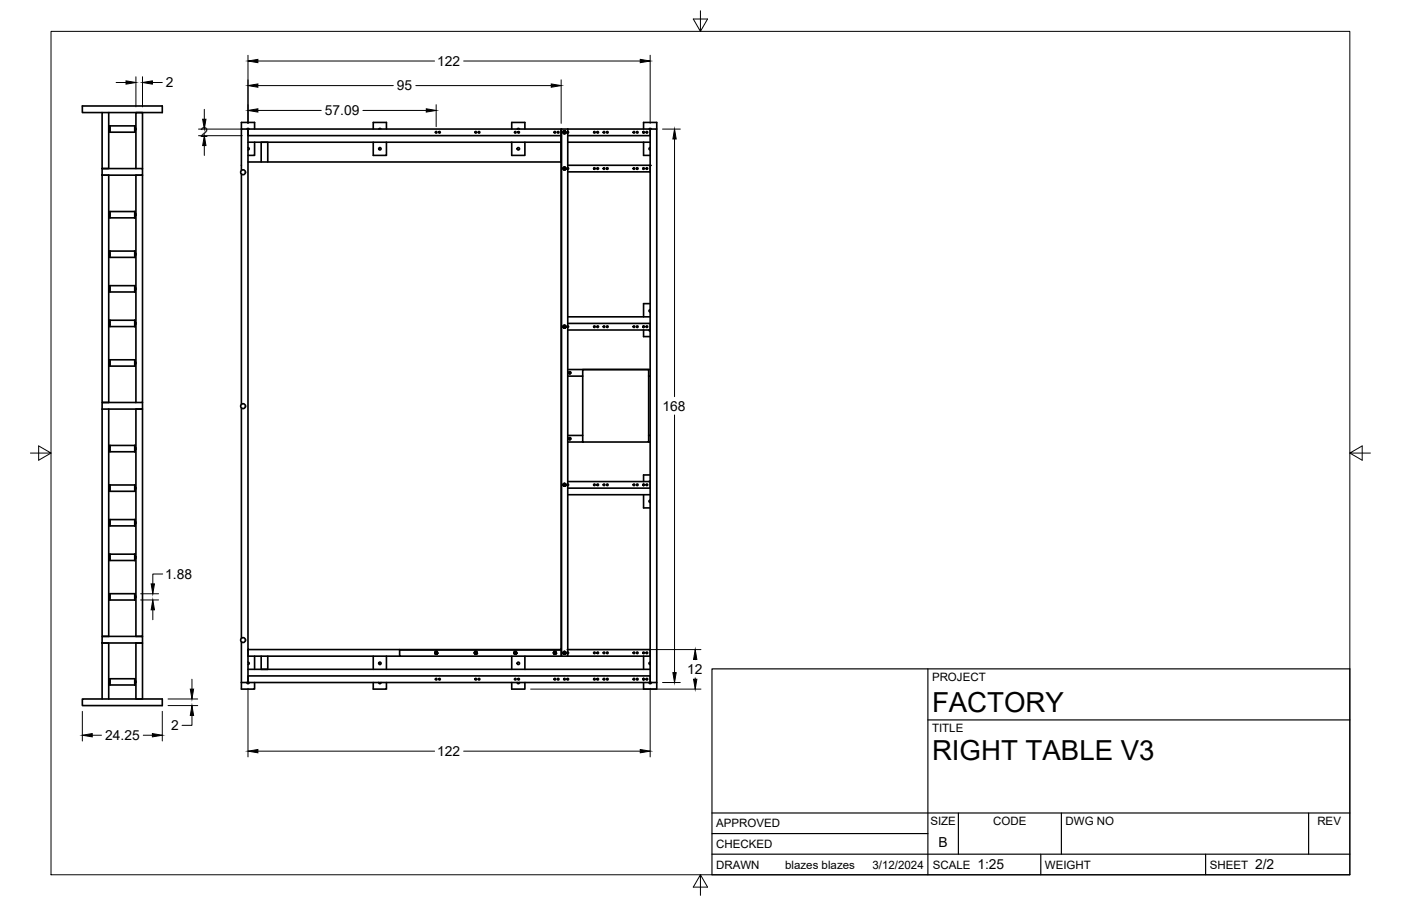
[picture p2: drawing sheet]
<svg xmlns="http://www.w3.org/2000/svg" width="432mm" height="279mm" viewBox="0 0 432 279" stroke-linecap="round" stroke-linejoin="round" font-family="sans-serif">
<!-- layer: Visible -->
<g fill="none" stroke="#000" stroke-width=".51">
<path d="M31.5 34.7h2v17.3h-2zM31.5 34.7h-6.1v-2h24.6v2h-16.5M33.5 39.9h.2M33.5 39.7h.2M33.5 39.5h.2M33.8 39.5v.6M33.9 38.8v2h7.6M33.9 38.8v2M33.9 38.8h7.6M41.5 38.8v2M41.5 38.8h.1M41.6 39.5v.6"/>
<path d="M41.7 39.9h.2M41.7 39.7h.2M41.7 39.5h.2M74.4 39.8h98.6M76.1 39.8l.3-.2 .4 .2M78.5 39.8v-2h-4.1v14.8M115 39.8v-2h4.1v2M116.8 39.8l.3-.2 .3 .2M157.7 39.8v-2h4.1v2M159.4 39.8l.4-.2 .3 .2M173.1 39.8h27.3M175 39.8v162.6h-1.9"/>
<path d="M198.4 39.8v-2h4v2M200.1 39.8l.3-.2 .3 .2M200.4 39.8v170.7M200.4 39.8h2v170.7h-2M200.4 39.8v2h-25.4M31.5 52h12.4v2h-12.4zM31.5 54h2v70.1h-2zM33.5 40h.2M41.6 40.7l-.1 .1M41.7 40h.2M41.9 54h2v70.1h-2zM41.9 52v-17.3h2v17.3"/>
<path d="M74.4 53.7v71M76.4 50h96.6v150.3h-96.6zM76.4 43.9h96.6M76.4 45.5l.4 .4-.4 .3M78.5 43.9v4h-2.1M80.5 50v-6.1h2v6.1M115 43.9v4h4.1v-4M157.7 43.9v4h4.1v-4M173 41.8h-96.6v-2v10.2M173 50l.1-10.2v162.6M173.7 52.1h.1M173.8 40.9h-.1"/>
<path d="M173.8 40.9l-.1 .1M173.9 40.5v.1M173.9 51.7v.1M174.1 52.1h.1M174.1 40.9l.1 .1M174.1 52l.1 .1M174.1 40.9h.1M175 51h25.4v2h-25.4M175 43.9h25.4M175 51.7l.2 .3-.2 .2M175 40.6l.2 .2-.2 .2M198.4 43.9v4h2"/>
<path d="M198.4 40.6v.5M200.4 45.5l-.4 .4 .4 .3M33.5 78.7h.2M33.5 78.5h.2M33.5 78.3h.2M33.5 78.1h.2M33.5 66.5h.2M33.5 66.3h.2M33.5 66.1h.2M33.5 66h.2M33.8 78.1v.6M33.8 65.9v.6"/>
<path d="M33.9 77.4v2h7.6M33.9 77.4v2M33.9 65.2v2h7.6M33.9 65.2v2M33.9 77.4h7.6M33.9 65.2h7.6M41.5 77.4v2M41.5 65.2v2M41.5 77.4h.1M41.5 65.2l.1 .1M41.6 78.1v.6M41.6 65.9v.6"/>
<path d="M41.6 79.4h-.1M41.6 67.2h-.1M41.7 78.7h.2M41.7 78.5h.2M41.7 78.3h.2M41.7 78.1h.2M41.7 66.5h.2M41.7 66.3h.2M41.7 66.1h.2M41.7 66h.2M33.5 100h.2M33.5 99.9h.2"/>
<path d="M33.5 99.6h.2M33.5 99.5h.2M33.5 89.3h.2M33.5 89.2h.2M33.5 88.9h.2M33.5 88.8h.2M33.8 99.4v.7M33.8 88.7v.7M33.9 98.8v1.9h7.6M33.9 98.8v1.9M33.9 88.1v1.9h7.6M33.9 88.1v1.9"/>
<path d="M33.9 98.8h7.6M33.9 88.1h7.6M41.5 98.8v1.9M41.5 88.1v1.9M41.5 98.8h.1M41.6 99.4v.7M41.6 88.7v.7M41.7 100h.2M41.7 99.9h.2M41.7 99.6h.2M41.7 99.5h.2M41.7 89.3h.2"/>
<path d="M41.7 89.2h.2M41.7 88.9h.2M41.7 88.8h.2M175 99.7h25.4v2.1h-25.4M175 97.7h25.4M200.4 93.6h-2v4.1M200.4 95.5l-.4 .4 .4 .3M33.5 112.2h.2M33.5 112.1h.2M33.5 111.8h.2M33.5 111.7h.2M33.8 111.6v.7"/>
<path d="M33.9 111v1.9h7.6M33.9 111v1.9M33.9 111h7.6M41.5 111v1.9M41.5 111h.1M41.6 111.6v.7M41.6 112.9h-.1M41.6 100.7h-.1M41.7 112.2h.2M41.7 112.1h.2M41.7 111.8h.2M41.7 111.7h.2"/>
<path d="M173.8 100.8l-.1 .1M173.9 100.5v.1M174.1 100.8l.1 .1M175 114h25.4M175 116h4.6M175 100.5l.2 .2-.2 .3M198.4 100.5v.5M198.4 101.8v2h2M199.9 116h.5M200 101.8l.4 .3M31.5 126.2v70.1h2v-70.1M33.5 138.6h.2"/>
<path d="M33.5 138.5h.2M33.5 138.2h.2M33.5 138.1h.2M33.8 138v.7M33.9 137.4v1.9h7.6M33.9 137.4v1.9M33.9 137.4h7.6M41.5 137.4v1.9M41.5 137.4h.1M41.6 138v.7M41.6 139.3h-.1M41.7 138.6h.2"/>
<path d="M41.7 138.5h.2M41.7 138.2h.2M41.7 138.1h.2M41.9 124.1h-10.4v2.1M41.9 126.2h2v70.1h-2zM43.9 124.1v2.1h-12.4M74.4 125.8v71M175 136.3h4.6v-22.3h20.3v22.3h-20.3M175 134.3h4.6M199.9 134.3h.5M199.9 136.3h.5M33.5 150.8h.2"/>
<path d="M33.5 150.7h.2M33.5 150.4h.2M33.5 150.3h.2M33.8 150.2v.7M33.9 149.6v1.9h7.6M33.9 149.6v1.9M33.9 149.6h7.6M41.5 149.6v1.9M41.5 149.6h.1M41.6 150.2v.7M41.6 151.5h-.1M41.7 150.8h.2"/>
<path d="M41.7 150.7h.2M41.7 150.4h.2M41.7 150.3h.2M173.8 149.6h.1M173.9 149.2v.2M174.1 149.6h.1M175 148.5h25.4v2h-25.4M175 152.6h25.4M175 149.3l.2 .2-.2 .3M198.4 149.3v.5M198.4 152.6v4h2M200.4 146.5h-2v2"/>
<path d="M200.4 154.2l-.4 .4 .4 .4M200.4 148.3l-.3 .2M33.5 172.1h.2M33.5 172h.2M33.5 171.7h.2M33.5 171.6h.2M33.5 161.5h.2M33.5 161.3h.2M33.5 161.1h.2M33.5 161h.2M33.8 171.5v.7M33.8 160.9v.6"/>
<path d="M33.9 170.9v1.9h7.6M33.9 170.9v1.9M33.9 160.2v2h7.6M33.9 160.2v2M33.9 170.9h7.6M33.9 160.2h7.6M41.5 170.9v1.9M41.5 160.2v2M41.5 170.9h.1M41.5 160.2l.1 .1M41.6 171.5v.7M41.6 160.9v.6"/>
<path d="M41.6 172.8h-.1M41.6 162.2h-.1M41.7 172.1h.2M41.7 172h.2M41.7 171.7h.2M41.7 171.6h.2M41.7 161.5h.2M41.7 161.3h.2M41.7 161.1h.2M41.7 161h.2M31.5 196.3h12.4v2h-12.4zM31.5 198.3h2v17.3"/>
<path d="M31.5 198.3v17.3M33.5 184.3h.2M33.5 184.2h.2M33.5 183.9h.2M33.5 183.8h.2M33.8 183.7v.7M33.9 183.1v1.9h7.6M33.9 183.1v1.9M33.9 183.1h7.6M41.5 183.1v1.9M41.5 183.1h.1M41.6 183.7v.7"/>
<path d="M41.6 185h-.1M41.7 184.3h.2M41.7 184.2h.2M41.7 183.9h.2M41.7 183.8h.2M41.9 198.3h2v17.3h-2zM74.4 198v14.5h4.1v-2M25.4 215.6h24.6v2h-24.6zM33.5 210.5h.2M33.5 210.4h.2M33.5 210.1h.2M33.5 210h.2"/>
<path d="M33.8 210v.6M33.9 209.3v1.9M41.5 209.3v1.9M41.6 210v.6M41.6 209.3h-7.8l.1 1.9h7.6M41.6 209.3l-.1 1.9M41.7 210.5h.2M41.7 210.4h.2M41.7 210.1h.2M41.7 210h.2M76.1 210.5l.3 .3 .4-.3M76.4 208.4h124v2.1h-124z"/>
<path d="M76.4 206.4h124M76.4 204.2l.4 .4-.4 .3M78.5 202.4v4M80.5 202.4v4h2v-4M115 210.5v2h4.1v-2M115 202.4v4M116.7 210.5l.4 .3 .4-.3M119.1 202.4v4M123.2 202.4h-46.8v-2.1v10.2h-2M123.2 200.3h49.8M123.2 200.4v2h49.8M134.3 201.4l-.1 .1"/>
<path d="M134.4 201.2h.1M134.6 201.4h.1M146.5 201.4l-.1 .1M146.6 201.2h.1M146.7 201.4l.2 .1M157.7 210.5v2h4.1v-2M157.7 202.4v4M158.7 201.4l-.1 .1M158.8 201.2h.1M158.9 201.4l.2 .1M159.4 210.5l.4 .3 .3-.3M161.8 202.4v4"/>
<path d="M170.9 201.4h.1M171 201v.2M171.1 201.4l.2 .1M173 200.3l.1 2.1M173.8 201.4l-.1 .1M173.9 201v.2M174.1 201.4h.1M175 200.3h25.4v2.1h-25.4M175 201.1l.2 .2-.2 .3M198.4 210.5v2h4v-2M198.4 202.4v4M198.4 209.2v.5"/>
<path d="M200 210.5l.4 .3 .4-.3M200.4 204.2l-.4 .4 .4 .3"/>
<circle cx="74.9" cy="53.1" r=".75"/>
<circle cx="117.1" cy="45.9" r=".37"/>
<circle cx="134.4" cy="40.8" r=".24"/>
<circle cx="135.5" cy="40.8" r=".24"/>
<circle cx="146.6" cy="40.8" r=".24"/>
<circle cx="147.6" cy="40.8" r=".24"/>
<circle cx="158.8" cy="40.8" r=".24"/>
<circle cx="159.8" cy="45.9" r=".37"/>
<circle cx="159.8" cy="40.8" r=".24"/>
<circle cx="171" cy="40.8" r=".24"/>
<circle cx="172" cy="40.8" r=".24"/>
<circle cx="174" cy="52" r=".43"/>
<circle cx="174" cy="40.8" r=".43"/>
<circle cx="174" cy="52" r=".37"/>
<circle cx="174" cy="40.8" r=".37"/>
<circle cx="183.2" cy="52" r=".24"/>
<circle cx="183.2" cy="40.8" r=".24"/>
<circle cx="184.2" cy="40.8" r=".24"/>
<circle cx="184.2" cy="52" r=".24"/>
<circle cx="186.2" cy="40.8" r=".24"/>
<circle cx="186.2" cy="52" r=".24"/>
<circle cx="187.2" cy="52" r=".24"/>
<circle cx="187.2" cy="40.8" r=".24"/>
<circle cx="195.4" cy="40.8" r=".24"/>
<circle cx="195.4" cy="52" r=".24"/>
<circle cx="196.4" cy="52" r=".24"/>
<circle cx="196.4" cy="40.8" r=".24"/>
<circle cx="198.4" cy="40.8" r=".24"/>
<circle cx="198.4" cy="52" r=".24"/>
<circle cx="199.4" cy="40.8" r=".24"/>
<circle cx="199.4" cy="52" r=".24"/>
<circle cx="174" cy="100.7" r=".44"/>
<circle cx="174" cy="100.7" r=".37"/>
<circle cx="174" cy="100.7" r=".43"/>
<circle cx="175.6" cy="115" r=".29"/>
<circle cx="175.6" cy="115" r=".37"/>
<circle cx="183.2" cy="100.7" r=".24"/>
<circle cx="184.2" cy="100.7" r=".24"/>
<circle cx="186.2" cy="100.7" r=".24"/>
<circle cx="187.2" cy="100.7" r=".24"/>
<circle cx="195.4" cy="100.7" r=".24"/>
<circle cx="196.4" cy="100.7" r=".24"/>
<circle cx="198.4" cy="100.7" r=".24"/>
<circle cx="199.4" cy="100.7" r=".24"/>
<circle cx="74.9" cy="125.3" r=".75"/>
<circle cx="175.6" cy="135.3" r=".29"/>
<circle cx="175.6" cy="135.3" r=".37"/>
<circle cx="174" cy="149.5" r=".37"/>
<circle cx="174" cy="149.5" r=".43"/>
<circle cx="174" cy="149.5" r=".42"/>
<circle cx="183.2" cy="149.5" r=".24"/>
<circle cx="184.2" cy="149.5" r=".24"/>
<circle cx="186.2" cy="149.5" r=".24"/>
<circle cx="187.2" cy="149.5" r=".24"/>
<circle cx="195.4" cy="149.5" r=".24"/>
<circle cx="196.4" cy="149.5" r=".24"/>
<circle cx="198.4" cy="149.5" r=".24"/>
<circle cx="199.4" cy="149.5" r=".24"/>
<circle cx="74.9" cy="197.4" r=".75"/>
<circle cx="117.1" cy="204.6" r=".37"/>
<circle cx="134.4" cy="201.3" r=".43"/>
<circle cx="134.4" cy="209.5" r=".24"/>
<circle cx="134.4" cy="201.3" r=".37"/>
<circle cx="135.5" cy="209.5" r=".24"/>
<circle cx="146.6" cy="201.3" r=".43"/>
<circle cx="146.6" cy="209.5" r=".24"/>
<circle cx="146.6" cy="201.3" r=".37"/>
<circle cx="147.6" cy="209.5" r=".24"/>
<circle cx="158.8" cy="201.3" r=".43"/>
<circle cx="158.8" cy="209.5" r=".24"/>
<circle cx="158.8" cy="201.3" r=".37"/>
<circle cx="159.8" cy="204.6" r=".37"/>
<circle cx="159.8" cy="209.5" r=".24"/>
<circle cx="171" cy="201.3" r=".43"/>
<circle cx="171" cy="209.5" r=".24"/>
<circle cx="171" cy="201.3" r=".37"/>
<circle cx="172" cy="209.5" r=".24"/>
<circle cx="174" cy="209.5" r=".24"/>
<circle cx="174" cy="201.3" r=".37"/>
<circle cx="174" cy="201.3" r=".43"/>
<circle cx="174" cy="201.3" r=".42"/>
<circle cx="175" cy="209.5" r=".24"/>
<circle cx="183.2" cy="201.3" r=".24"/>
<circle cx="183.2" cy="209.5" r=".24"/>
<circle cx="184.2" cy="209.5" r=".24"/>
<circle cx="184.2" cy="201.3" r=".24"/>
<circle cx="186.2" cy="209.5" r=".24"/>
<circle cx="186.2" cy="201.3" r=".24"/>
<circle cx="187.2" cy="201.3" r=".24"/>
<circle cx="187.2" cy="209.5" r=".24"/>
<circle cx="195.4" cy="201.3" r=".24"/>
<circle cx="195.4" cy="209.5" r=".24"/>
<circle cx="196.4" cy="201.3" r=".24"/>
<circle cx="196.4" cy="209.5" r=".24"/>
<circle cx="198.4" cy="209.5" r=".24"/>
<circle cx="198.4" cy="201.3" r=".24"/>
<circle cx="199.4" cy="201.3" r=".24"/>
<circle cx="199.4" cy="209.5" r=".24"/>
</g>
<g fill="#000">
<circle cx="173.7" cy="52.1" r=".25"/>
<circle cx="173.7" cy="41" r=".25"/>
<circle cx="173.8" cy="52.1" r=".25"/>
<circle cx="173.8" cy="40.9" r=".25"/>
<circle cx="174" cy="51.7" r=".25"/>
<circle cx="174" cy="51.8" r=".25"/>
<circle cx="174" cy="40.5" r=".25"/>
<circle cx="174" cy="40.6" r=".25"/>
<circle cx="174.1" cy="40.9" r=".25"/>
<circle cx="174.1" cy="52.1" r=".25"/>
<circle cx="174.2" cy="41" r=".25"/>
<circle cx="174.2" cy="52.1" r=".25"/>
<circle cx="200.4" cy="51" r=".25"/>
<circle cx="173.7" cy="100.9" r=".25"/>
<circle cx="173.8" cy="100.8" r=".25"/>
<circle cx="174" cy="100.5" r=".25"/>
<circle cx="174" cy="100.6" r=".25"/>
<circle cx="174.1" cy="100.8" r=".25"/>
<circle cx="174.2" cy="100.9" r=".25"/>
<circle cx="173.7" cy="149.7" r=".25"/>
<circle cx="173.8" cy="149.6" r=".25"/>
<circle cx="174" cy="149.2" r=".25"/>
<circle cx="174" cy="149.4" r=".25"/>
<circle cx="174.1" cy="149.6" r=".25"/>
<circle cx="174.2" cy="149.7" r=".25"/>
<circle cx="134.2" cy="201.5" r=".25"/>
<circle cx="134.3" cy="201.4" r=".25"/>
<circle cx="134.4" cy="201" r=".25"/>
<circle cx="134.7" cy="201.5" r=".25"/>
<circle cx="146.4" cy="201.5" r=".25"/>
<circle cx="146.5" cy="201.4" r=".25"/>
<circle cx="146.6" cy="201" r=".25"/>
<circle cx="146.8" cy="201.4" r=".25"/>
<circle cx="146.9" cy="201.5" r=".25"/>
<circle cx="158.6" cy="201.5" r=".25"/>
<circle cx="158.7" cy="201.4" r=".25"/>
<circle cx="158.8" cy="201" r=".25"/>
<circle cx="159" cy="201.4" r=".25"/>
<circle cx="159.1" cy="201.5" r=".25"/>
<circle cx="170.8" cy="201.5" r=".25"/>
<circle cx="170.9" cy="201.4" r=".25"/>
<circle cx="171" cy="201" r=".25"/>
<circle cx="171.2" cy="201.4" r=".25"/>
<circle cx="171.3" cy="201.5" r=".25"/>
<circle cx="173.7" cy="201.5" r=".25"/>
<circle cx="173.8" cy="201.4" r=".25"/>
<circle cx="174" cy="201.2" r=".25"/>
<circle cx="174" cy="201" r=".25"/>
<circle cx="174.1" cy="201.4" r=".25"/>
<circle cx="174.2" cy="201.5" r=".25"/>
</g>
<!-- layer: Border -->
<path d="M15.7 9.7h400.3v260.1h-400.3zM215.9 3.3v6.4l-2.2-3.8h4.4l-2.2 3.8M9.4 139.7h6.3l-3.8-2.2v4.4l3.8-2.2M416 139.7l3.8 2.2v-4.4l-3.8 2.2h6.4M215.9 269.8l2.2 3.8h-4.4l2.2-3.8v6.3" fill="none" stroke="#000" stroke-width=".31"/>
<!-- layer: Titleblock -->
<path d="M219.4 206.3h196.6v63.5h-196.6zM286 206.3v63.5M286 222h130M219.4 257.1h66.6M219.4 250.7h196.6M295.4 250.7v12.7M327.1 250.7v12.7M403.3 250.7v12.7M219.4 263.4h196.6M320.8 263.4v6.4M371.6 263.4v6.4" fill="none" stroke="#000" stroke-width=".36"/>
<!-- layer: FD_Dimensions -->
<g fill="none" stroke="#000" stroke-width=".31">
<path d="M76.4 17v21M79.5 18.8h54.4M142.9 18.8h54.4M200.4 17v21M35.8 25.4h3M41.9 23.7v9.3M43.9 23.7v9.3M47 25.4h3M61.2 39.8h13.5M63 33.7v3.1M79.5 34.1h19.5M79.5 26.4h41.7"/>
<path d="M111.8 34.1h19.6M128.2 26.4h41.7M134.4 32.3v6.8M173 24.6v13.4M204.2 39.8h5.5M61.2 41.8h13.5M63 44.9v3M207.9 42.9v79.4M207.9 128v79.4M50.1 177h-3v3.1M43.3 183.1h5.6M43.3 185h5.6"/>
<path d="M47.1 188.1v3M25.4 219.4v9.1M50 219.4v9.1M51.8 215.6h9.1M51.8 217.6h9.1M59.2 209.5v3M76.4 212.3v21.1M163.6 212.5h52.4M174.7 200.3h41.3M200.4 212.3v21.1M204.2 210.5h5.5M214.3 203.4v.1"/>
<path d="M214.3 209.1v.4M28.4 226.7h2.9M44.2 226.7h2.8M59.2 220.6v3.1h-3.1M79.5 231.6h54.4M142.9 231.6h54.4"/>
</g>
<g fill="#000" stroke="#000" stroke-width=".31">
<path d="M76.4 18.8l3.1-.5v1zM197.3 18.3l3.1 .5-3.1 .5zM38.8 24.9l3.1 .5-3.1 .6zM43.9 25.4l3.1-.5v1.1zM62.5 36.8h1l-.5 3zM76.4 34.1l3.1-.6v1.1zM76.4 26.4l3.1-.5v1zM131.4 33.5l3 .6-3 .5zM169.9 25.9l3.1 .5-3.1 .5zM63 41.8l.5 3.1h-1zM207.9 39.8l.5 3.1h-1zM47.1 185l.5 3.1h-1z"/>
<path d="M46.6 180.1h1l-.5 3zM58.7 212.5h1l-.5 3.1zM207.4 207.4h1l-.5 3.1zM213.8 209.5h1l-.5 3zM214.3 200.3l.5 3.1h-1zM25.4 226.7l3-.5v1zM47 226.2l3 .5-3 .5zM59.2 217.6l.5 3h-1zM76.4 231.6l3.1-.5v1.1zM197.3 231.1l3.1 .5-3.1 .6z"/>
</g>
<g font-size="8.5">
<text x="287.3" y="219.5">FACTORY</text>
<text x="287.3" y="234.5">RIGHT TABLE V3</text>
</g>
<g font-size="4.3">
<text x="134.7" y="20.3">122</text>
<text x="51.2" y="27">2</text>
<text x="122.3" y="27.9">95</text>
<text x="100.1" y="35.6">57.09</text>
<text x="61.8" y="42.4">2</text>
<text x="204.2" y="126.6">168</text>
<text x="50.9" y="178.5">1.88</text>
<text x="211.8" y="207.8">12</text>
<text x="52.7" y="225.2">2</text>
<text x="32.4" y="228.2">24.25</text>
<text x="134.7" y="233.2">122</text>
<text x="289.3" y="261.2">B</text>
<text x="301.2" y="268.1">1:25</text>
<text x="386.8" y="268.1">2/2</text>
</g>
<g font-size="3.5">
<text x="287.3" y="210.1">PROJECT</text>
<text x="287.3" y="225.8">TITLE</text>
<text x="220.7" y="255.2">APPROVED</text>
<text x="286.7" y="254.5">SIZE</text>
<text x="306.1" y="254.5">CODE</text>
<text x="328.4" y="254.5">DWG NO</text>
<text x="406" y="254.5">REV</text>
<text x="220.7" y="261.5">CHECKED</text>
<text x="220.7" y="267.9">DRAWN</text>
<text x="242" y="267.9">blazes blazes</text>
<text x="268.9" y="267.9">3/12/2024</text>
<text x="287.5" y="267.9">SCALE</text>
<text x="322.1" y="267.9">WEIGHT</text>
<text x="372.9" y="267.9">SHEET</text>
</g>
</svg>
